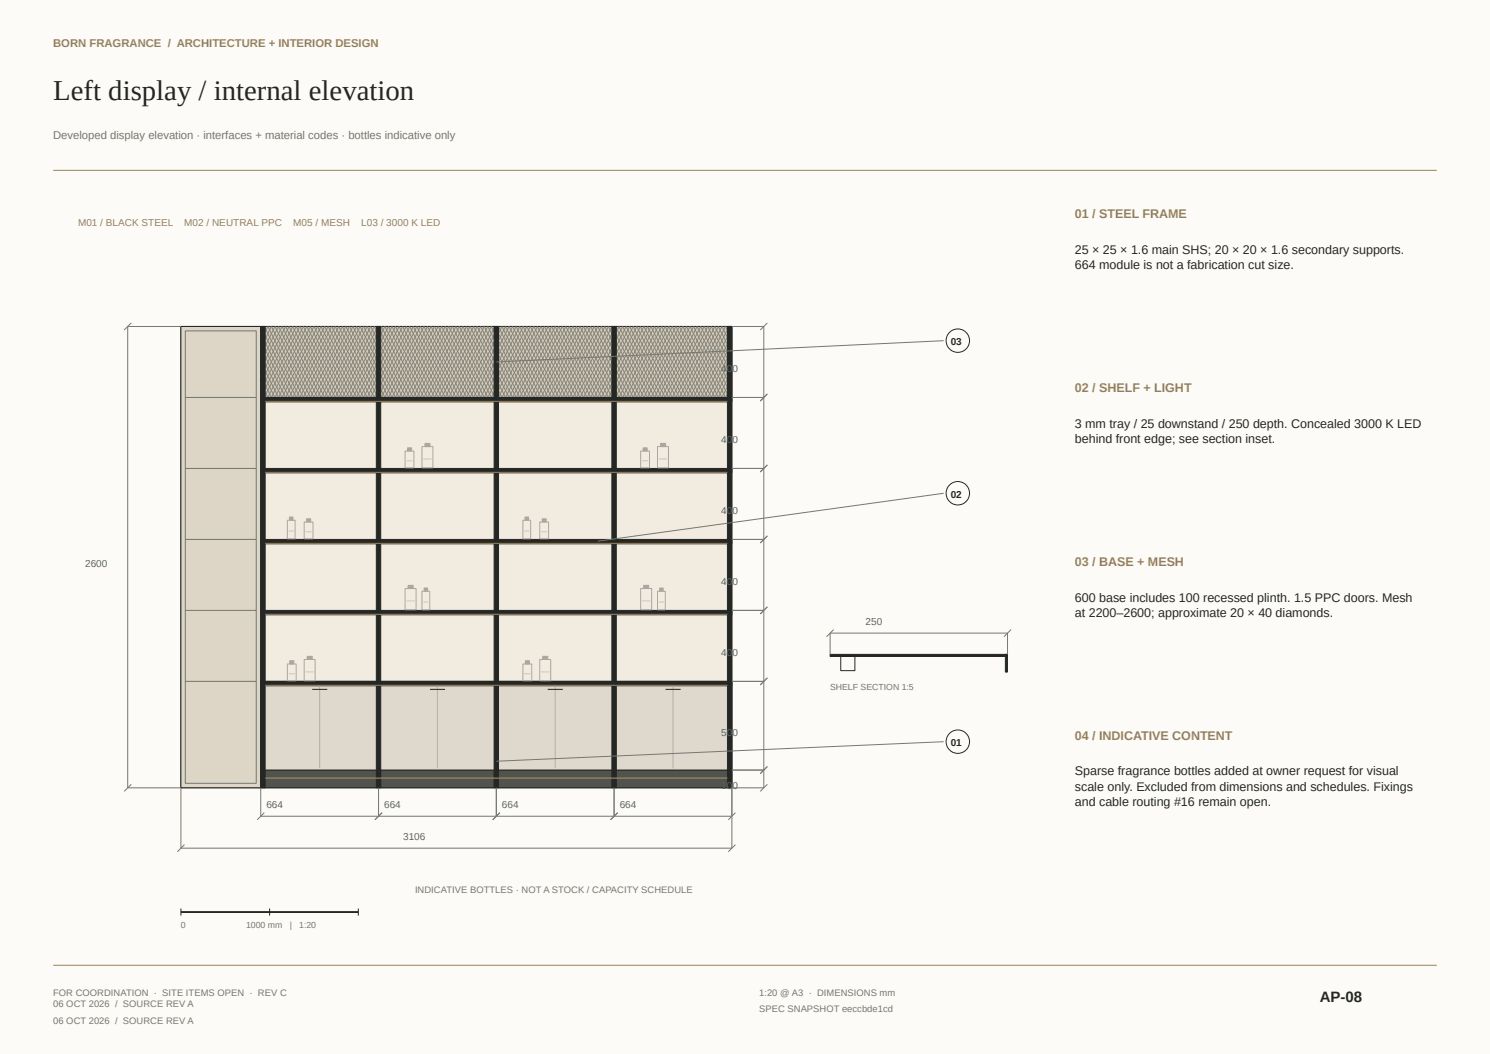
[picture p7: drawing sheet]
<svg xmlns="http://www.w3.org/2000/svg" width="420mm" height="297mm" viewBox="0 0 420 297" stroke-linecap="round" stroke-linejoin="round" font-family="sans-serif">
<path d="M0 0h420v297h-420z" fill-rule="evenodd" fill="#fcfbf7"/>
<path d="M15 48h390M15 272h390" fill="none" stroke="#9a825a" stroke-width=".28"/>
<path d="M51 92h155.3v130h-155.3z" fill-rule="evenodd" fill="#f1ebe0"/>
<path d="M51 92h155.3v130h-155.3z" fill="none" stroke="#252725" stroke-width=".28"/>
<path d="M51 92h22.5v130h-22.5z" fill-rule="evenodd" fill="#ddd5c6"/>
<path d="M51 92h22.5v130h-22.5z" fill="none" stroke="#252725" stroke-width=".28"/>
<path d="M52.2 93.2h20v127.5h-20zM52.2 112h20M52.2 132h20M52.2 152h20M52.2 172h20M52.2 192h20" fill="none" stroke="#737871" stroke-width=".28"/>
<path d="M73.5 217h132.8v5h-132.8z" fill-rule="evenodd" fill="#51534e"/>
<path d="M73.5 217h132.8v5h-132.8z" fill="none" stroke="#252725" stroke-width=".28"/>
<path d="M73.5 192h132.8v25h-132.8z" fill-rule="evenodd" fill="#ded8cd"/>
<path d="M73.5 192h132.8v25h-132.8z" fill="none" stroke="#252725" stroke-width=".28"/>
<path d="M73.5 92h132.8v20h-132.8z" fill-rule="evenodd" fill="#d3ccbd"/>
<path d="M73.5 92h132.8v20h-132.8z" fill="none" stroke="#252725" stroke-width=".28"/>
<path d="M73.5 92l10 20 10-20 10 20 10-20 10 20 10-20 10 20 10-20 10 20 10-20 10 20 10-20 10 20 2.8-5.6M206.3 95.6l-1.8-3.6-10 20-10-20-10 20-10-20-10 20-10-20-10 20-10-20-10 20-10-20-10 20-10-20-10 20-1-2 9-18 10 20 10-20 10 20 10-20 10 20 10-20 10 20 10-20 10 20 10-20 10 20 10-20 3.8 7.6M206.3 93.6l-.8-1.6-10 20-10-20-10 20-10-20-10 20-10-20-10 20-10-20-10 20-10-20-10 20-10-20-10 20-2-4 8-16 10 20 10-20 10 20 10-20 10 20 10-20 10 20 10-20 10 20 10-20 10 20 10-20 4.8 9.6M206.3 92.4l-9.8 19.6-10-20-10 20-10-20-10 20-10-20-10 20-10-20-10 20-10-20-10 20-10-20-10 20-3-6 7-14 10 20 10-20 10 20 10-20 10 20 10-20 10 20 10-20 10 20 10-20 10 20 10-20 5.8 11.6M206.3 98.4l-6.8 13.6-10-20-10 20-10-20-10 20-10-20-10 20-10-20-10 20-10-20-10 20-10-20-10 20-6-12 4-8 10 20 10-20 10 20 10-20 10 20 10-20 10 20 10-20 10 20 10-20 10 20 10-20 8.8 17.6M206.3 94.4l-8.8 17.6-10-20-10 20-10-20-10 20-10-20-10 20-10-20-10 20-10-20-10 20-10-20-10 20-4-8 6-12 10 20 10-20 10 20 10-20 10 20 10-20 10 20 10-20 10 20 10-20 10 20 10-20 6.8 13.6M206.3 96.4l-7.8 15.6-10-20-10 20-10-20-10 20-10-20-10 20-10-20-10 20-10-20-10 20-10-20-10 20-5-10 5-10 10 20 10-20 10 20 10-20 10 20 10-20 10 20 10-20 10 20 10-20 10 20 10-20 7.8 15.6M206.3 97.6l-2.8-5.6-10 20-10-20-10 20-10-20-10 20-10-20-10 20-10-20-10 20-10-20-10 20-10-20-10 20M206.3 104.4l-3.8 7.6-10-20-10 20-10-20-10 20-10-20-10 20-10-20-10 20-10-20-10 20-10-20-10 20-9-18 1-2 10 20 10-20 10 20 10-20 10 20 10-20 10 20 10-20 10 20 10-20 10 20 10-20 10 20 1.8-3.6M206.3 102.4l-4.8 9.6-10-20-10 20-10-20-10 20-10-20-10 20-10-20-10 20-10-20-10 20-10-20-10 20-8-16 2-4 10 20 10-20 10 20 10-20 10 20 10-20 10 20 10-20 10 20 10-20 10 20 10-20 10 20 .8-1.6M206.3 100.4l-5.8 11.6-10-20-10 20-10-20-10 20-10-20-10 20-10-20-10 20-10-20-10 20-10-20-10 20-7-14 3-6 10 20 10-20 10 20 10-20 10 20 10-20 10 20 10-20 10 20 10-20 10 20 10-20 9.8 19.6" fill="none" stroke="#878478" stroke-width=".28"/>
<path d="M73.5 92h1.2v130h-1.2z" fill-rule="evenodd" fill="#252725"/>
<path d="M73.5 92h1.2v130h-1.2z" fill="none" stroke="#252725" stroke-width=".28"/>
<path d="M106.1 92h1.2v130h-1.2z" fill-rule="evenodd" fill="#252725"/>
<path d="M106.1 92h1.2v130h-1.2z" fill="none" stroke="#252725" stroke-width=".28"/>
<path d="M139.3 92h1.2v130h-1.2z" fill-rule="evenodd" fill="#252725"/>
<path d="M139.3 92h1.2v130h-1.2z" fill="none" stroke="#252725" stroke-width=".28"/>
<path d="M172.5 92h1.2v130h-1.2z" fill-rule="evenodd" fill="#252725"/>
<path d="M172.5 92h1.2v130h-1.2z" fill="none" stroke="#252725" stroke-width=".28"/>
<path d="M205 92h1.3v130h-1.3z" fill-rule="evenodd" fill="#252725"/>
<path d="M205 92h1.3v130h-1.3z" fill="none" stroke="#252725" stroke-width=".28"/>
<path d="M73.5 192h132.8v1.2h-132.8z" fill-rule="evenodd" fill="#252725"/>
<path d="M73.5 192h132.8v1.2h-132.8z" fill="none" stroke="#252725" stroke-width=".28"/>
<path d="M74.8 193.1h130.2" fill="none" stroke="#9a825a" stroke-width=".28"/>
<path d="M73.5 172h132.8v1.2h-132.8z" fill-rule="evenodd" fill="#252725"/>
<path d="M73.5 172h132.8v1.2h-132.8z" fill="none" stroke="#252725" stroke-width=".28"/>
<path d="M74.8 173.1h130.2" fill="none" stroke="#9a825a" stroke-width=".28"/>
<path d="M73.5 152h132.8v1.2h-132.8z" fill-rule="evenodd" fill="#252725"/>
<path d="M73.5 152h132.8v1.2h-132.8z" fill="none" stroke="#252725" stroke-width=".28"/>
<path d="M74.8 153.1h130.2" fill="none" stroke="#9a825a" stroke-width=".28"/>
<path d="M73.5 132h132.8v1.2h-132.8z" fill-rule="evenodd" fill="#252725"/>
<path d="M73.5 132h132.8v1.2h-132.8z" fill="none" stroke="#252725" stroke-width=".28"/>
<path d="M74.8 133.1h130.2" fill="none" stroke="#9a825a" stroke-width=".28"/>
<path d="M73.5 112h132.8v1.2h-132.8z" fill-rule="evenodd" fill="#252725"/>
<path d="M73.5 112h132.8v1.2h-132.8zM88 194.3h4.2" fill="none" stroke="#252725" stroke-width=".28"/>
<path d="M74.8 113.1h130.2" fill="none" stroke="#9a825a" stroke-width=".28"/>
<path d="M90.1 193.3v23.2" fill="none" stroke="#b7b0a2" stroke-width=".28"/>
<path d="M81 187.1h2.5v4.7h-2.5z" fill="none" stroke="#aaa79f" stroke-width=".28"/>
<path d="M81.7 186.2h1.1v.9h-1.1z" fill-rule="evenodd" fill="#aaa79f"/>
<path d="M81.7 186.2h1.1v.9h-1.1zM85.7 185.8h3.1v6h-3.1z" fill="none" stroke="#aaa79f" stroke-width=".28"/>
<path d="M81.4 189.9h1.7" fill="none" stroke="#c8c4bc" stroke-width=".28"/>
<path d="M86.6 184.9h1.4v.9h-1.4z" fill-rule="evenodd" fill="#aaa79f"/>
<path d="M81 146.6h2.2v5.2h-2.2zM86.6 184.9h1.4v.9h-1.4z" fill="none" stroke="#aaa79f" stroke-width=".28"/>
<path d="M86.2 189.3h2.2" fill="none" stroke="#c8c4bc" stroke-width=".28"/>
<path d="M81.6 145.7h1v.9h-1z" fill-rule="evenodd" fill="#aaa79f"/>
<path d="M81.6 145.7h1v.9h-1zM85.7 147.1h2.5v4.7h-2.5z" fill="none" stroke="#aaa79f" stroke-width=".28"/>
<path d="M81.4 149.6h1.4" fill="none" stroke="#c8c4bc" stroke-width=".28"/>
<path d="M86.4 146.2h1.2v.9h-1.2z" fill-rule="evenodd" fill="#aaa79f"/>
<path d="M86.4 146.2h1.2v.9h-1.2zM114.2 165.8h3.1v6h-3.1z" fill="none" stroke="#aaa79f" stroke-width=".28"/>
<path d="M86.2 149.9h1.7" fill="none" stroke="#c8c4bc" stroke-width=".28"/>
<path d="M123.3 193.3v23.2" fill="none" stroke="#b7b0a2" stroke-width=".28"/>
<path d="M121.2 194.3h4.2" fill="none" stroke="#252725" stroke-width=".28"/>
<path d="M115 164.9h1.5v.9h-1.5z" fill-rule="evenodd" fill="#aaa79f"/>
<path d="M115 164.9h1.5v.9h-1.5zM118.9 166.6h2.2v5.2h-2.2z" fill="none" stroke="#aaa79f" stroke-width=".28"/>
<path d="M114.6 169.3h2.3" fill="none" stroke="#c8c4bc" stroke-width=".28"/>
<path d="M119.5 165.7h1v.9h-1z" fill-rule="evenodd" fill="#aaa79f"/>
<path d="M114.2 127.1h2.5v4.7h-2.5zM119.5 165.7h1v.9h-1z" fill="none" stroke="#aaa79f" stroke-width=".28"/>
<path d="M119.4 169.6h1.3" fill="none" stroke="#c8c4bc" stroke-width=".28"/>
<path d="M114.9 126.2h1.1v.9h-1.1z" fill-rule="evenodd" fill="#aaa79f"/>
<path d="M114.9 126.2h1.1v.9h-1.1zM118.9 125.8h3.1v6h-3.1z" fill="none" stroke="#aaa79f" stroke-width=".28"/>
<path d="M114.6 129.9h1.7" fill="none" stroke="#c8c4bc" stroke-width=".28"/>
<path d="M119.8 124.9h1.4v.9h-1.4z" fill-rule="evenodd" fill="#aaa79f"/>
<path d="M119.8 124.9h1.4v.9h-1.4zM147.4 187.1h2.5v4.7h-2.5z" fill="none" stroke="#aaa79f" stroke-width=".28"/>
<path d="M119.4 129.3h2.3" fill="none" stroke="#c8c4bc" stroke-width=".28"/>
<path d="M156.5 193.3v23.2" fill="none" stroke="#b7b0a2" stroke-width=".28"/>
<path d="M154.4 194.3h4.3" fill="none" stroke="#252725" stroke-width=".28"/>
<path d="M148.1 186.2h1.1v.9h-1.1z" fill-rule="evenodd" fill="#aaa79f"/>
<path d="M148.1 186.2h1.1v.9h-1.1zM152.1 185.8h3.1v6h-3.1z" fill="none" stroke="#aaa79f" stroke-width=".28"/>
<path d="M147.8 189.9h1.7" fill="none" stroke="#c8c4bc" stroke-width=".28"/>
<path d="M153 184.9h1.4v.9h-1.4z" fill-rule="evenodd" fill="#aaa79f"/>
<path d="M147.4 146.6h2.2v5.2h-2.2zM153 184.9h1.4v.9h-1.4z" fill="none" stroke="#aaa79f" stroke-width=".28"/>
<path d="M152.5 189.3h2.4" fill="none" stroke="#c8c4bc" stroke-width=".28"/>
<path d="M148 145.7h1v.9h-1z" fill-rule="evenodd" fill="#aaa79f"/>
<path d="M148 145.7h1v.9h-1zM152.1 147.1h2.5v4.7h-2.5z" fill="none" stroke="#aaa79f" stroke-width=".28"/>
<path d="M147.8 149.6h1.4" fill="none" stroke="#c8c4bc" stroke-width=".28"/>
<path d="M152.8 146.2h1.2v.9h-1.2z" fill-rule="evenodd" fill="#aaa79f"/>
<path d="M152.8 146.2h1.2v.9h-1.2zM180.6 165.8h3.1v6h-3.1z" fill="none" stroke="#aaa79f" stroke-width=".28"/>
<path d="M152.5 149.9h1.7" fill="none" stroke="#c8c4bc" stroke-width=".28"/>
<path d="M189.7 193.3v23.2" fill="none" stroke="#b7b0a2" stroke-width=".28"/>
<path d="M187.6 194.3h4.3" fill="none" stroke="#252725" stroke-width=".28"/>
<path d="M181.4 164.9h1.5v.9h-1.5z" fill-rule="evenodd" fill="#aaa79f"/>
<path d="M181.4 164.9h1.5v.9h-1.5zM185.3 166.6h2.2v5.2h-2.2z" fill="none" stroke="#aaa79f" stroke-width=".28"/>
<path d="M181 169.3h2.3" fill="none" stroke="#c8c4bc" stroke-width=".28"/>
<path d="M185.9 165.7h1v.9h-1z" fill-rule="evenodd" fill="#aaa79f"/>
<path d="M180.6 127.1h2.5v4.7h-2.5zM185.9 165.7h1v.9h-1z" fill="none" stroke="#aaa79f" stroke-width=".28"/>
<path d="M185.7 169.6h1.5" fill="none" stroke="#c8c4bc" stroke-width=".28"/>
<path d="M181.3 126.2h1.1v.9h-1.1z" fill-rule="evenodd" fill="#aaa79f"/>
<path d="M181.3 126.2h1.1v.9h-1.1zM185.3 125.8h3.1v6h-3.1z" fill="none" stroke="#aaa79f" stroke-width=".28"/>
<path d="M181 129.9h1.7" fill="none" stroke="#c8c4bc" stroke-width=".28"/>
<path d="M186.2 124.9h1.4v.9h-1.4z" fill-rule="evenodd" fill="#aaa79f"/>
<path d="M186.2 124.9h1.4v.9h-1.4z" fill="none" stroke="#aaa79f" stroke-width=".28"/>
<path d="M185.7 129.3h2.3" fill="none" stroke="#c8c4bc" stroke-width=".28"/>
<path d="M74.8 219.3h130.2" fill="none" stroke="#9a825a" stroke-width=".35"/>
<g fill="none" stroke="#737871" stroke-width=".28">
<path d="M37 91l-2 2M51 92h-15v130h15v17h155.3v-17h9v-130h-9M216.3 91l-2 2M266 96l-126.1 6M206.3 112h9M216.3 111l-2 2M206.3 132h9M216.3 131l-2 2M206.3 152h9M216.3 151l-2 2M206.3 172h9M216.3 171l-2 2"/>
<path d="M206.3 192h9M216.3 191l-2 2M206.3 217h9M216.3 216l-2 2M37 221l-2 2M52 238l-2 2M73.5 222v8h132.8M74.5 229l-2 2M106.7 222v8M107.7 229l-2 2M139.9 222v8M140.9 229l-2 2"/>
<path d="M173.1 222v8M174.1 229l-2 2M207.3 238l-2 2M207.3 229l-2 2M216.3 221l-2 2"/>
</g>
<circle cx="270" cy="96" r="3.3" fill="#fcfbf7"/>
<circle cx="270" cy="96" r="3.3" fill="none" stroke="#252725" stroke-width=".28"/>
<path d="M266 139l-97.5 13.5" fill="none" stroke="#737871" stroke-width=".28"/>
<circle cx="270" cy="139" r="3.3" fill="#fcfbf7"/>
<circle cx="270" cy="139" r="3.3" fill="none" stroke="#252725" stroke-width=".28"/>
<path d="M266 209l-126.1 5.5" fill="none" stroke="#737871" stroke-width=".28"/>
<circle cx="270" cy="209" r="3.3" fill="#fcfbf7"/>
<circle cx="270" cy="209" r="3.3" fill="none" stroke="#252725" stroke-width=".28"/>
<path d="M234 184.4h50v.6h-50z" fill-rule="evenodd" fill="#252725"/>
<path d="M234 184.4h50v.6h-50z" fill="none" stroke="#252725" stroke-width=".28"/>
<path d="M283.4 184.4h.6v5h-.6z" fill-rule="evenodd" fill="#252725"/>
<path d="M237 185h4v4h-4zM283.4 184.4h.6v5h-.6zM51 256v2M76 256v2M101 256v2" fill="none" stroke="#252725" stroke-width=".28"/>
<path d="M235 177.4l-2 2M285 177.4l-2 2M234 184.4v-6h50v6" fill="none" stroke="#737871" stroke-width=".28"/>
<path d="M51 257h50" fill="none" stroke="#252725" stroke-width=".53"/>
<text font-size="8.1" fill="#252725" x="15" y="28.1">Left display / internal elevation</text>
<text font-size="4.2" fill="#252725" x="372" y="282.2">AP-08</text>
<g font-size="3.5" fill="#9a825a">
<text x="303" y="61.5">01 / STEEL FRAME</text>
<text x="303" y="110.5">02 / SHELF + LIGHT</text>
<text x="303" y="159.5">03 / BASE + MESH</text>
<text x="303" y="208.5">04 / INDICATIVE CONTENT</text>
</g>
<g font-size="3.5" fill="#252725">
<text x="303" y="71.5">25 × 25 × 1.6 main SHS; 20 × 20 × 1.6 secondary supports.</text>
<text x="303" y="75.8">664 module is not a fabrication cut size.</text>
<text x="303" y="120.5">3 mm tray / 25 downstand / 250 depth. Concealed 3000 K LED</text>
<text x="303" y="124.8">behind front edge; see section inset.</text>
<text x="303" y="169.5">600 base includes 100 recessed plinth. 1.5 PPC doors. Mesh</text>
<text x="303" y="173.8">at 2200–2600; approximate 20 × 40 diamonds.</text>
<text x="303" y="218.5">Sparse fragrance bottles added at owner request for visual</text>
<text x="303" y="222.8">scale only. Excluded from dimensions and schedules. Fixings</text>
<text x="303" y="227">and cable routing #16 remain open.</text>
</g>
<text font-size="3.2" fill="#9a825a" x="15" y="13.2">BORN FRAGRANCE / ARCHITECTURE + INTERIOR DESIGN</text>
<text font-size="3.2" fill="#737871" x="15" y="39.2">Developed display elevation · interfaces + material codes · bottles indicative only</text>
<g font-size="2.8" fill="#9a825a">
<text x="22" y="63.8">M01 / BLACK STEEL</text>
<text x="51.9" y="63.8">M02 / NEUTRAL PPC</text>
<text x="82.6" y="63.8">M05 / MESH</text>
<text x="101.8" y="63.8">L03 / 3000 K LED</text>
</g>
<g font-size="2.8" fill="#252725">
<text x="268" y="97.2">03</text>
<text x="268" y="140.2">02</text>
<text x="268" y="210.2">01</text>
</g>
<g font-size="2.8" fill="#466976">
<text x="203.3" y="104.8">400</text>
<text x="203.3" y="124.8">400</text>
<text x="203.3" y="144.8">400</text>
<text x="24" y="159.8">2600</text>
<text x="203.3" y="164.8">400</text>
<text x="244" y="176.2">250</text>
<text x="203.3" y="184.8">400</text>
<text x="203.3" y="207.3">500</text>
<text x="75.1" y="227.8">664</text>
<text x="108.3" y="227.8">664</text>
<text x="141.5" y="227.8">664</text>
<text x="174.7" y="227.8">664</text>
<text x="203.3" y="222.3">100</text>
<text x="113.6" y="236.8">3106</text>
</g>
<g font-size="2.7" fill="#737871">
<text x="117" y="251.6">INDICATIVE BOTTLES · NOT A STOCK / CAPACITY SCHEDULE</text>
<text x="15" y="280.6">FOR COORDINATION · SITE ITEMS OPEN · REV C</text>
<text x="214" y="280.6">1:20 @ A3 · DIMENSIONS mm</text>
<text x="15" y="283.8">06 OCT 2026 / SOURCE REV A</text>
<text x="214" y="285.2">SPEC SNAPSHOT eeccbde1cd</text>
<text x="15" y="288.4">06 OCT 2026 / SOURCE REV A</text>
</g>
<g font-size="2.5" fill="#737871">
<text x="234" y="194.5">SHELF SECTION 1:5</text>
<text x="51" y="261.5">0</text>
<text x="69.4" y="261.5">1000 mm</text>
<text x="81.7" y="261.5">|</text>
<text x="84.3" y="261.5">1:20</text>
</g>
</svg>
